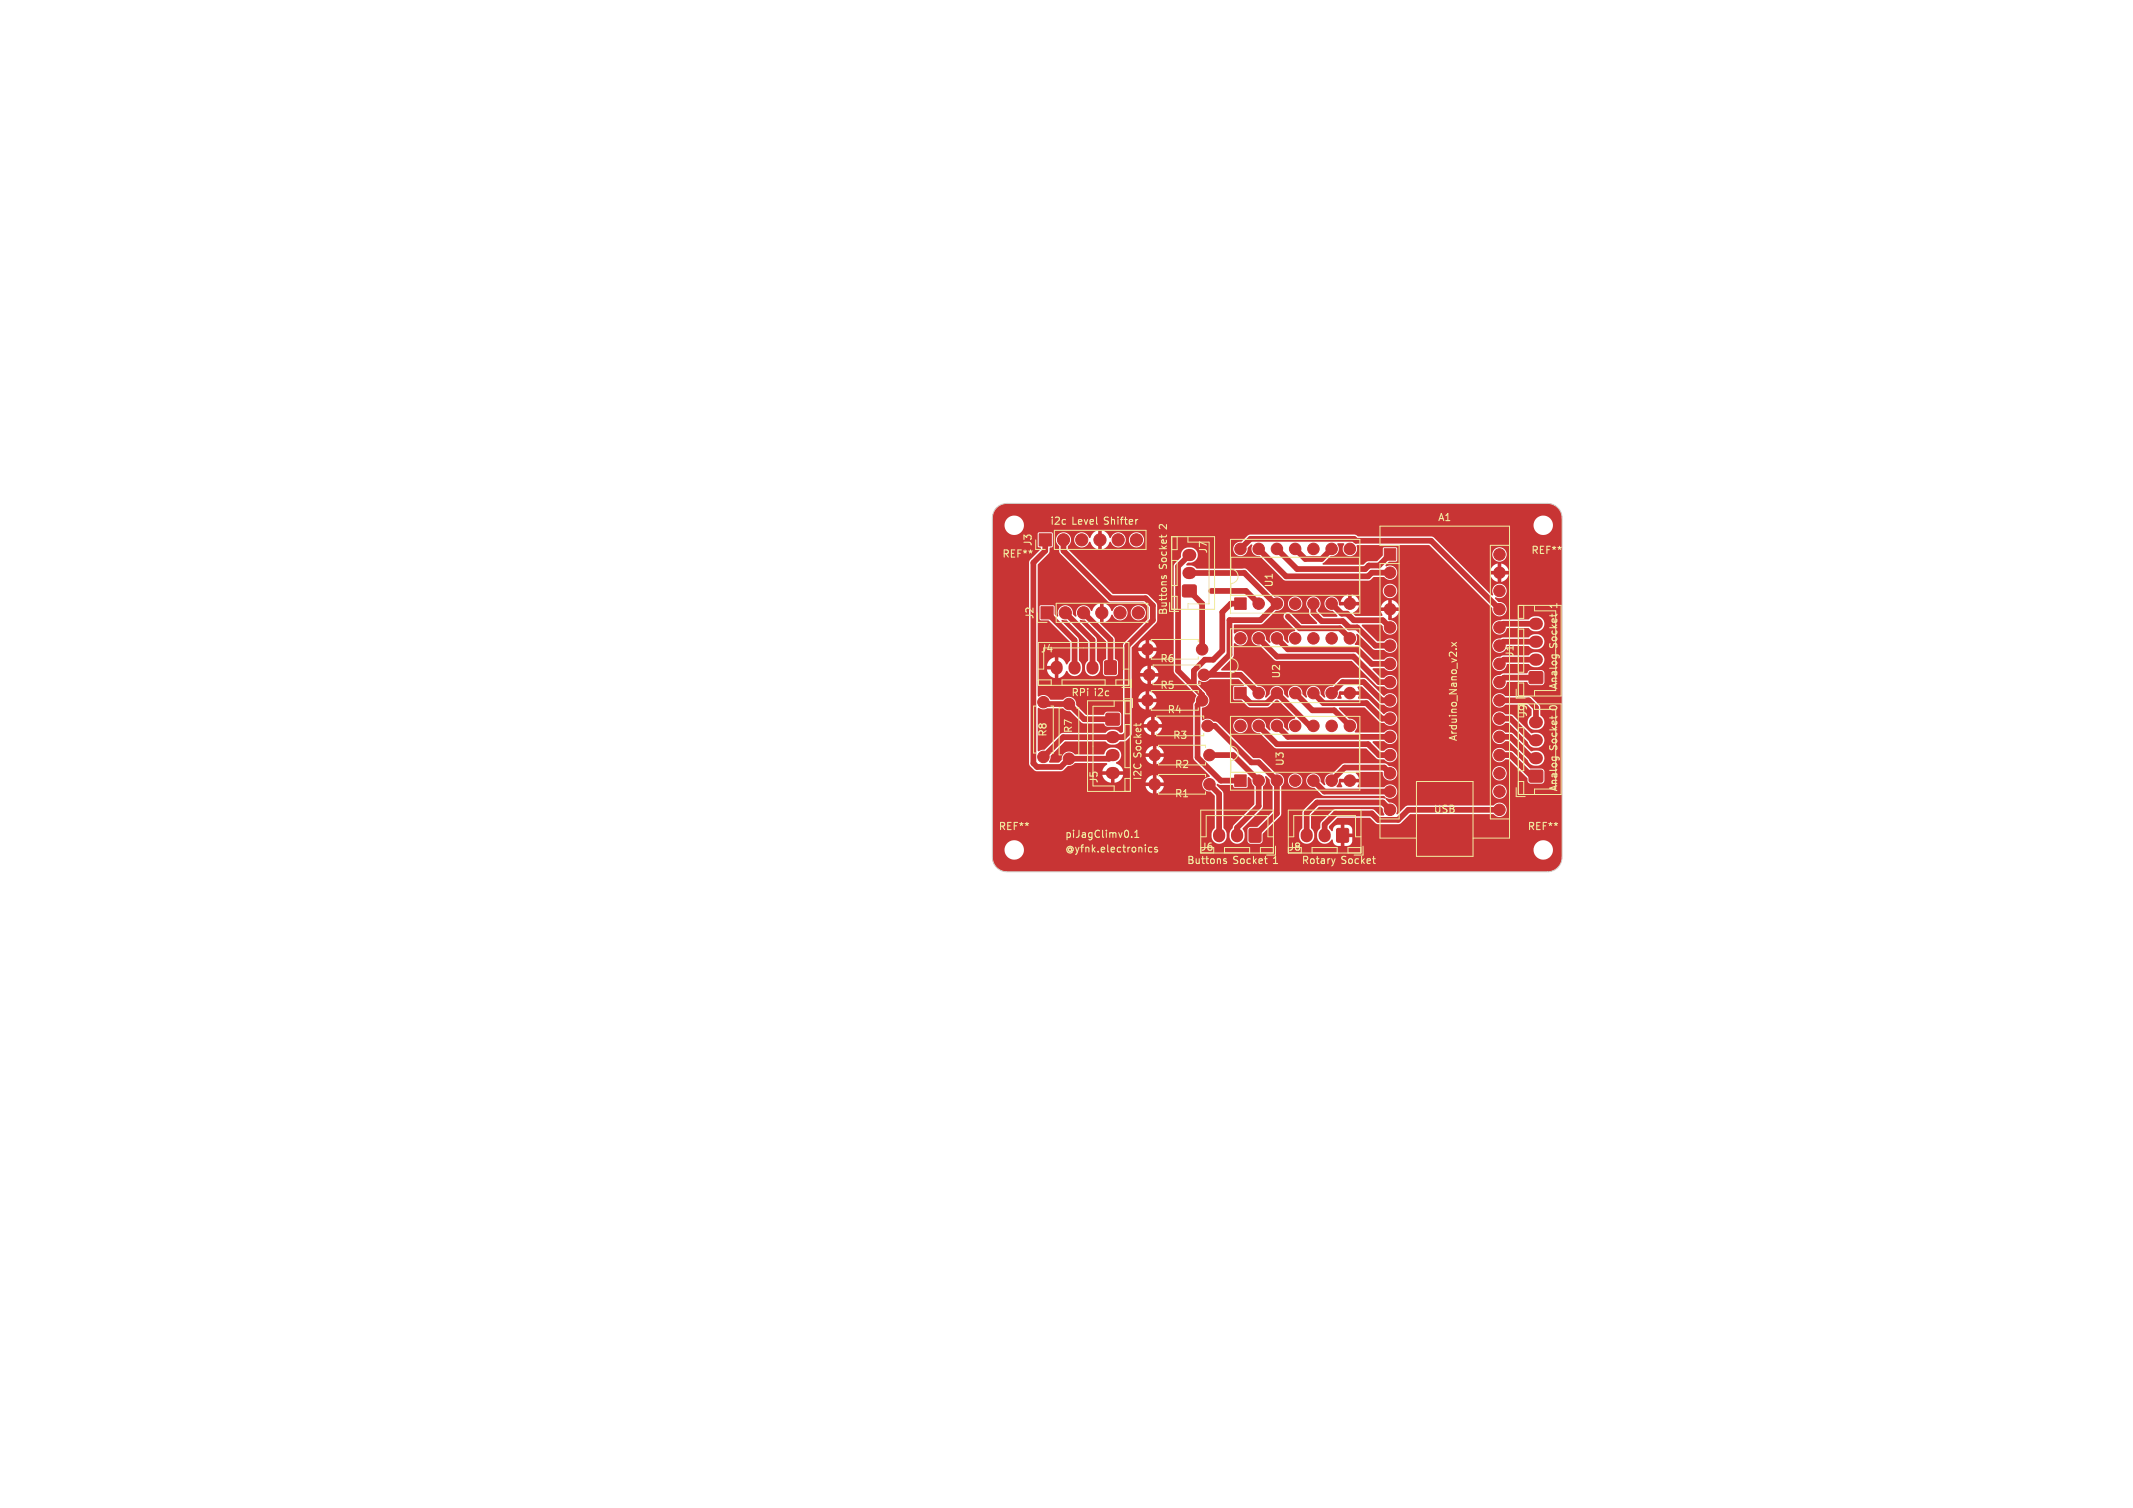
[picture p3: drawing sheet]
<svg xmlns="http://www.w3.org/2000/svg" width="297mm" height="210mm" viewBox="0 0 297 210" stroke-linecap="round" stroke-linejoin="round" font-family="sans-serif">
<g fill="#c83434" stroke="#c83434" stroke-width=".14">
<path d="M213 107.3l.1-.1 1.7 .1v.2v1.4h-.2h-1.6l-.1-.2z"/>
<path d="M213 93.6l.1-.1 1.7 .1v.2v1.3l-.2 .1-1.6-.1-.1-.1z"/>
<path d="M171.9 83.3h1.6v1.6h-1.6z"/>
<path d="M144.7 74.3h1.7v1.7h-1.7z"/>
<path d="M164.7 81.5l.2-.1 1.6 .1 .1 .2-.1 1.4h-.2h-1.6l-.1-.2z"/>
<path d="M154 99.4l.2-.1 1.6 .1 .1 .2-.1 1.3-.1 .1-1.7-.1v-.1z"/>
<path d="M171.9 95.7h1.6v1.6h-1.6z"/>
<path d="M192.7 76.4h1.6v1.6h-1.6z"/>
<path d="M153.8 92.1l.2-.1 1.4 .1 .1 .2-.1 1.6-.2 .1-1.4-.1v-.2z"/>
<path d="M144.9 84.5h1.7v1.7h-1.7z"/>
<path d="M171.9 107.9h1.6v1.6h-1.6z"/>
<path d="M186.2 115.4h.1h1.4l.1 .2-.1 1.6-.2 .1-1.3-.1-.1-.1z"/>
<path d="M174 115.4h.2h1.3l.1 .2-.1 1.6-.1 .1-1.4-.1-.1-.1z"/>
<circle cx="175.3" cy="84.1" r=".8"/>
<circle cx="177.8" cy="84.1" r=".8"/>
<circle cx="180.3" cy="84.1" r=".8"/>
<circle cx="182.9" cy="84.1" r=".8"/>
<circle cx="185.4" cy="84.1" r=".8"/>
<circle cx="188" cy="84.1" r=".8"/>
<circle cx="188" cy="76.4" r=".8"/>
<circle cx="185.4" cy="76.4" r=".8"/>
<circle cx="182.9" cy="76.4" r=".8"/>
<circle cx="180.3" cy="76.4" r=".8"/>
<circle cx="177.8" cy="76.4" r=".8"/>
<circle cx="175.3" cy="76.4" r=".8"/>
<circle cx="172.7" cy="76.4" r=".8"/>
<circle cx="168.1" cy="101.1" r=".8"/>
<circle cx="160.5" cy="101.1" r=".8"/>
<circle cx="148.1" cy="75.2" r=".85"/>
<circle cx="150.6" cy="75.2" r=".85"/>
<circle cx="153.2" cy="75.2" r=".85"/>
<circle cx="155.7" cy="75.2" r=".85"/>
<circle cx="158.2" cy="75.2" r=".85"/>
<circle cx="168.4" cy="105.2" r=".8"/>
<circle cx="160.8" cy="105.2" r=".8"/>
<circle cx="167.4" cy="97.5" r=".8"/>
<circle cx="159.8" cy="97.5" r=".8"/>
<circle cx="148.8" cy="98" r=".8"/>
<circle cx="148.8" cy="105.7" r=".8"/>
<circle cx="172.7" cy="88.9" r=".8"/>
<circle cx="175.3" cy="88.9" r=".8"/>
<circle cx="177.8" cy="88.9" r=".8"/>
<circle cx="180.3" cy="88.9" r=".8"/>
<circle cx="182.9" cy="88.9" r=".8"/>
<circle cx="185.4" cy="88.9" r=".8"/>
<circle cx="188" cy="88.9" r=".8"/>
<circle cx="188" cy="96.5" r=".8"/>
<circle cx="185.4" cy="96.5" r=".8"/>
<circle cx="182.9" cy="96.5" r=".8"/>
<circle cx="180.3" cy="96.5" r=".8"/>
<circle cx="177.8" cy="96.5" r=".8"/>
<circle cx="175.3" cy="96.5" r=".8"/>
<circle cx="193.5" cy="79.8" r=".8"/>
<circle cx="193.5" cy="82.3" r=".8"/>
<circle cx="193.5" cy="84.8" r=".8"/>
<circle cx="193.5" cy="87.4" r=".8"/>
<circle cx="193.5" cy="89.9" r=".8"/>
<circle cx="193.5" cy="92.5" r=".8"/>
<circle cx="193.5" cy="95" r=".8"/>
<circle cx="193.5" cy="97.5" r=".8"/>
<circle cx="193.5" cy="100.1" r=".8"/>
<circle cx="193.5" cy="102.6" r=".8"/>
<circle cx="193.5" cy="105.2" r=".8"/>
<circle cx="193.5" cy="107.7" r=".8"/>
<circle cx="193.5" cy="110.2" r=".8"/>
<circle cx="193.5" cy="112.8" r=".8"/>
<circle cx="208.8" cy="112.8" r=".8"/>
<circle cx="208.8" cy="110.2" r=".8"/>
<circle cx="208.8" cy="107.7" r=".8"/>
<circle cx="208.8" cy="105.2" r=".8"/>
<circle cx="208.8" cy="102.6" r=".8"/>
<circle cx="208.8" cy="100.1" r=".8"/>
<circle cx="208.8" cy="97.5" r=".8"/>
<circle cx="208.8" cy="95" r=".8"/>
<circle cx="208.8" cy="92.5" r=".8"/>
<circle cx="208.8" cy="89.9" r=".8"/>
<circle cx="208.8" cy="87.4" r=".8"/>
<circle cx="208.8" cy="84.8" r=".8"/>
<circle cx="208.8" cy="82.3" r=".8"/>
<circle cx="208.8" cy="79.8" r=".8"/>
<circle cx="208.8" cy="77.2" r=".8"/>
<circle cx="167.4" cy="90.4" r=".8"/>
<circle cx="159.8" cy="90.4" r=".8"/>
<circle cx="168.4" cy="109.2" r=".8"/>
<circle cx="160.8" cy="109.2" r=".8"/>
<circle cx="167.6" cy="94" r=".8"/>
<circle cx="160" cy="94" r=".8"/>
<circle cx="148.3" cy="85.3" r=".85"/>
<circle cx="150.9" cy="85.3" r=".85"/>
<circle cx="153.4" cy="85.3" r=".85"/>
<circle cx="156" cy="85.3" r=".85"/>
<circle cx="158.5" cy="85.3" r=".85"/>
<circle cx="175.3" cy="108.7" r=".8"/>
<circle cx="177.8" cy="108.7" r=".8"/>
<circle cx="180.3" cy="108.7" r=".8"/>
<circle cx="182.9" cy="108.7" r=".8"/>
<circle cx="185.4" cy="108.7" r=".8"/>
<circle cx="188" cy="108.7" r=".8"/>
<circle cx="188" cy="101.1" r=".8"/>
<circle cx="185.4" cy="101.1" r=".8"/>
<circle cx="182.9" cy="101.1" r=".8"/>
<circle cx="180.3" cy="101.1" r=".8"/>
<circle cx="177.8" cy="101.1" r=".8"/>
<circle cx="175.3" cy="101.1" r=".8"/>
<circle cx="172.7" cy="101.1" r=".8"/>
<circle cx="145.3" cy="97.8" r=".8"/>
<circle cx="145.3" cy="105.4" r=".8"/>
</g>
<g fill="none" stroke="#c83434" stroke-width="1.7">
<path d="M165.5 79.8h.2M165.5 77.3h.2M147.1 92.9v.2M149.6 92.9v.2M152.1 92.9v.2M213.7 91.9h.3M213.7 89.4h.3M213.7 86.9h.3M154.8 102.7h.3M154.8 105.2h.3M154.8 107.7h.3M169.8 116.2v.3"/>
<path d="M172.3 116.2v.3M181.9 116.2v.3M184.4 116.2v.3M213.7 105.6h.3M213.7 103.1h.3M213.7 100.6h.3"/>
</g>
<g fill="#ececec" stroke="#ececec" stroke-width=".14">
<circle cx="168.7" cy="82.3" r=".4"/>
<circle cx="173.2" cy="79.8" r=".4"/>
<circle cx="179.3" cy="85.9" r=".4"/>
</g>
<g fill="none" stroke="#c83434" stroke-width=".8">
<path d="M145.5 75.2v1.5l-1.6 1.7v27.9l.5 .5h3.3l1.1-1.1h5.6l.5-.5M148.1 75.2v1.5l6.6 6.6h4.8l1 1v2.1l-3.5 3.5v12.2l-.5 .6h-8.5l-2.7 2.7M165.6 79.8h7.7l4.2 4.3h.3l-2.3 2.3h-4.3v4.8l-2.8 2.8h4.3l2.6 2.5M165.6 77.3l-1.6 1.6v14.5l3.4 3.4v.7l-.7 .7v7.3l3.3 3.2h2.7M172.7 76.4l1.4-1.4h14.4l.3 .3h10.5l9.5 9.5M175.3 76.7v-.3l3.8 3.9h11.4l.5-.5h2.5M177.8 76.4l2.8 2.8h9.5l.5-.4h1.4l1.5-1.6M180.3 76.4l1.4 1.4h2.3l1.4-1.4M145.3 97.8l.2 .2h3.3l2.2 2.2h3.9M145.8 85.3l3.8 3.9v3.8M148.3 85.3l3.8 3.8v3.9M150.9 85.3l3.7 3.8v3.9"/>
<path d="M165.6 82.3l1.8 1.8v6.3M168.7 82.3h4.8l1.8 1.8M172.7 84.1h-1.3l-1.2 1.2v5.3l-1.3 1.3h-1.1l-1.6 1.5v2.2M172.7 96.5l1.4 1.4h2.3l1.4-1.4 4.6 4.6h.5M175.3 88.9l2.5 2.5h10.7l3.5 3.6h1.5M177.8 88.9l1.5 1.5h9.7l2 2.1h2.5M179.3 85.9l1.7 1.6h5.6l1.4 1.4M180.3 96.5l2.4 2.4h3.1l2.2 2.2M182.9 96.5l1.4 1.4h6l2.1 2.2h1.1M182.9 84.1v1.2l1.1 1.2h3l.9 .9h1.1l2.5 2.5h2M185.4 96.5l1.5-1.5h3l2.5 2.5h1.1M185.4 84.1l1.4 1.4h.8l.9 .9h4l1 1"/>
<path d="M208.8 97.5h4.1l1 1.1v2M213.9 94.4h-4.5l-.6 .6M213.9 91.9h-4.5l-.6 .6M213.9 89.4h-4.6l-.5 .5M213.9 86.9h-4.6l-.5 .5M168.1 101.1h1.1l5 5.1h1.1l2.5 2.5v4.6l-3 3M168.4 105.2h3.3l3.6 3.5v3.6l-3 3v1M168.4 109.2l1.4 1.4v5.7M175.3 101.1l2.5 2.5h12.7l1.5 1.6h1.5M177.8 101.1l1.5 1.5h14.2M182.9 108.7l1.5 1.5h9.1M193.5 107.7l-.8-.8h-5.5l-1.8 1.8"/>
<path d="M193.5 112.8l-1-1h-9.1l-1.5 1.4v3.1M208.8 105.2h1.5l2.9 2.9h.7M208.8 102.6h1.5l3 3h.6M208.8 100.1h1.5l3 3h.6M208.8 112.8h-12.7l-1.4 1.4h-2.8l-.9-.9h-5l-1.6 1.5v1.5"/>
</g>
<path d="M138.7 70.8l.7-.5 .8-.2h75.3l.8 .2 .7 .5 .3 .5 .2 .8v47.3l-.1 .5-.2 .5-.7 .7-.5 .2-.5 .1h-75.3l-.8-.2-.6-.3-.4-.6-.2-.7v-1.2h1.7a1.36 1.36 0 0 0 1.3 1.3 1.36 1.36 0 0 0 1.4-1.3h70.9v.2a1.36 1.36 0 0 0 2.2 .9 1.36 1.36 0 0 0-.2-2.3 1.36 1.36 0 0 0-2 1.2h-70.9v-.3a1.36 1.36 0 0 0-1-1 1.36 1.36 0 0 0-1.4 .4l-.2 .4-.1 .5h-1.7v-8.9h21.3l.3 .6 .3 .2 .4 .2h.5a1.22 1.22 0 0 0 1-1h-1v1h-.5v-1h-22.3v-1.6h15.3a1.29 1.29 0 0 0 1.2 1.1h7.4a1.24 1.24 0 0 0-1.1-1v1h-.5v-1.1l-.6 .3-.3 .4-.1 .4h-4.1l.7-.5 .3-.6h-1.2v1.1h-.5v-1.1h-16.5v-1.6h5.1l.1 .3 .6 .6 .4 .2h3.5l.8-.7a1.3 1.3 0 0 0 1-.4h4.4l.1 .1-.4 .4-.3 .6h2.9a1.46 1.46 0 0 0-1-1.1v-.1a1.18 1.18 0 0 0 .7-.8h3.4l.3 .6 .3 .3 .4 .1h.5a1.22 1.22 0 0 0 1-1h-1v1h-.5v-1h-4.4v-.5h5.9a1.22 1.22 0 0 0-1-1v1h-.5v-1l-.6 .3-.3 .3-.1 .4h-3.4a1.04 1.04 0 0 0-1-.8h-.5l-.4 .2-.5 .8h-4l-.5-.4h-.6l-.3 .1-.3 .3-.2 .7-.4 .4-1.3-.1 .2-.9 2-1.9h5.6a1.38 1.38 0 0 0 2.1 0l.8-.1 .6-.6 .2-.3v-1h1.7a1.24 1.24 0 0 0 1 1.1h.5a1.24 1.24 0 0 0 1-1.1h-1v1.1h-.5v-1.1h-2.7v-.5h4.2a1.24 1.24 0 0 0-1-1v1h-.5v-1l-.4 .2-.4 .2-.2 .6h-1.7v-3h.9a1.24 1.24 0 0 0 1 1h.5a1.24 1.24 0 0 0 1-1h-1v1h-.5v-1h-1.9v-.5h3.4a1.24 1.24 0 0 0-1-1v1h-.5v-1l-.4 .1-.3 .3-.3 .6h-.9v-3.1h1.1a1.24 1.24 0 0 0 1.1 1l.5 .1a1.24 1.24 0 0 0 1-1.1h-1v1h-.5v-1h-2.2v-.5h3.7l-.1-.3h2.2l.2 .4 3 3-.5 1.4 .1 7.4 .1 .3 2.2 2.2-.1 .1-.6 .2-.2 .3-.2 .3v.4a1.08 1.08 0 0 0 1.2 .9l.6 .6v4.4l-.4 .5-.1 .4a1.1 1.1 0 0 0 1.2 1.3 1.1 1.1 0 0 0 .9-1.5l-.4-.7-.1-4.9-.9-1v-.2h.1l.5 .1h1.6l.3 .4h1.7l.1-.2v-1.2l.2-.1 .4 .4v.5l.4 .5v2.4l-2.9 2.8-.2 .5-.3 .5-.1 .4a1.1 1.1 0 0 0 1.2 1.3 1.1 1.1 0 0 0 .9-1.5l-.3-.6v-.1l2.7-2.6 .1-.3 .1-2.9a1.17 1.17 0 0 0 .3-1.4h.1l.5 .4 .1 .6 .3 .5v3.4l-2.1 2.1-1 .1-.3 .1-.1 .3v1.7l.4 .2h1.5l.2-.4v-.6h5.1a1.07 1.07 0 0 0 1.2 1 1.07 1.07 0 0 0 .9-1.3l-.1-.4-.4-.5v-1.8l1.1-1.1h8.6l.3 .2 .1 .4 .2 .4-.2 .2h-.4l-.8-.7-.4-.2h-5.2l-.3 .2-1.6 1.6-.1 .8-.2 .3-.2 .6a1.11 1.11 0 0 0 .7 1.3 1.11 1.11 0 0 0 1.4-.6l.1 .1a.78 .78 0 0 0 .7 .8l1.6-.1 .2-.2 .2-.4v-.5h-1.1v1.2h-.5v-1.7h1.6v-.6l-.2-.4-.2-.2h-.7v1.2h-.5v-1.2h-.4a.87 .87 0 0 0-.8 .8h-.1l-.3-.4v-.2l1.2-1.2h4.4l1 .9h3l.4-.2 1.3-1.2h11.6a1 1 0 0 0 1.5 .1 1 1 0 0 0-.1-1.5 1 1 0 0 0-1.5 .2h-11.8l-.4 .1-1.1 1.1h-.2a1.11 1.11 0 0 0-1-1.7l-.4-.3a.13 .13 0 0 1 0-.2 .13 .13 0 0 1 .2 0 1.01 1.01 0 0 0 1.4-1h13.2a1 1 0 0 0 1.4 .9 1 1 0 0 0 .2-1.7 1 1 0 0 0-1.6 .6v.2h-13.2l-.1-.2a1.01 1.01 0 0 0-1-.8l-.3 .1-.5 .3h-3.6l-.1-.1 .2-.5h-2.5l.2 .5-.1 .1h-.6l-.1-.1 .2-.4 .1-.5 .2-.2 2.6 .1-.1-.4-.3-.4v-.2h3.6l.1 .1 .1 .3a1.01 1.01 0 0 0 1 .8 1.01 1.01 0 0 0 1-1h13.2a1.01 1.01 0 0 0 1.4 .9 1.01 1.01 0 0 0 .2-1.7 1.01 1.01 0 0 0-1.6 .6v.2h-13.2l-.1-.2a1.11 1.11 0 0 0-1.1-.8l-.3-.3-.4-.1h-5.6l-.3 .2-1.2 1.2-.6 .1-.3 .2-.3 .5 .1 .8h-.2l-.4-.5a1.01 1.01 0 0 0-.8-1.1 1.01 1.01 0 0 0-1.2 .8v.2a1.07 1.07 0 0 0 1.2 1l1.1 1.1h8.5l.2 .3-.1 .1h-9.6l-.2 .1-1.6 1.6-.1 .3v2.1l-.3 .5-.1 .7h-5.1v-.4l2.5-2.5 .1-.3v-3.7l.3-.5 .1-.4h.5l.1 .2a1 1 0 0 0 1.5 .6 1 1 0 0 0-.1-1.7 1 1 0 0 0-1.5 .9h-.5v-.2a1.11 1.11 0 0 0-1.2-.8l-2-2.1-1.1-.1-4.5-4.4h1.7v.2a1 1 0 0 0 1.6 .6 1 1 0 0 0-.1-1.7 1 1 0 0 0-1.5 .9h-1.7l-.5-.5-.5-.1-.7-.4h-.3l-.6 .2-.1-.1 .1-1.6a1.09 1.09 0 0 0 .9-.8 1.09 1.09 0 0 0-.3-1.2l-1.1-1.2v-.6h.2a1.09 1.09 0 0 0 1.4-.2h4l.7 .8-.1 .1-1.3 .1-.1 1.8 .2 .1h1l1.1 1h2.6l1-.9h.4l2.3 2.3v.2l-.5 .2-.4 .4-.1 .4 .1 .6h-.1l-.5-.5a1.01 1.01 0 0 0-.8-1.1 1.01 1.01 0 0 0-1.2 .8l.1 .7-.1 .1-.5-.5a1.01 1.01 0 0 0-.9-1.1 1.01 1.01 0 0 0-1.1 .8v.2a1.07 1.07 0 0 0 1.1 1l2 2 .2 .1h12.6l1.5 1.5 1 .1a1.05 1.05 0 0 0 1.1 .3 1.05 1.05 0 0 0 .8-.9h13.2a1.03 1.03 0 0 0 .7 .9 1.03 1.03 0 0 0 1.1-.3h.5l2.6 2.5v.6l.2 .2h1.8l.3-.2v-1.5l-.1-.2-.3-.2h-1.6l-2.4-2.4-1-.1-.6-.3h-.4l-.4 .1-.3 .5-.1 .4h-13.2a1.01 1.01 0 0 0-1.6-.9l-.3 .2h-.4l-1.2-1.1 .1-.2h1.5a1.05 1.05 0 0 0 1.1 .4 1.05 1.05 0 0 0 .8-1h13.2a1.03 1.03 0 0 0 .7 1 1.03 1.03 0 0 0 1.1-.4l.5 .1 2.7 2.7a1.19 1.19 0 0 0 1.4 .6 1.19 1.19 0 0 0 .8-1.2 1.04 1.04 0 0 0-1-.9l-.8 .1-2.6-2.5-1-.1-.6-.4h-.4l-.4 .2-.3 .4-.1 .4h-13.2l-.1-.2a1.01 1.01 0 0 0-1.7-.5l-.1 .1h-3.9l-.2-.1a1.08 1.08 0 0 0 .3-1.2 1.08 1.08 0 0 0-1.1-.6l-1.4-1.4v-.1l3.6-.1 2 2 .3 .2h.4a1.05 1.05 0 0 0 1.1 .3 1.05 1.05 0 0 0 .8-.9h13.2a1.03 1.03 0 0 0 .7 .9 1.03 1.03 0 0 0 1.1-.3h.5l2.6 2.6a1.19 1.19 0 0 0 1.4 .8 1.19 1.19 0 0 0 .9-1.2 1.04 1.04 0 0 0-1-.9l-.8 .1-2.6-2.5-1-.1-.6-.4h-.4l-.4 .1-.3 .5-.1 .4h-13.2l-.1-.2a1.01 1.01 0 0 0-1.7-.5h-.2l-2-2-1.4-.1-.1-.1 .1-.4h-2.5l.1 .4v.1h-.5l-.1-.1 .2-.5v-.3l.2-.2 2.6 .1-.2-.6 .6-.1 2.4 2.4 .3 .1h.4a1.05 1.05 0 0 0 1.1 .4 1.05 1.05 0 0 0 .8-1h13.2a1.03 1.03 0 0 0 .7 1 1.03 1.03 0 0 0 1.1-.4l3 .1 .7 .7-.1 .7-.3 .4-.2 .4a1.06 1.06 0 0 0 1 1.2 1.11 1.11 0 0 0 1.3-.7 1.11 1.11 0 0 0-.5-1.3l-.1-1.4-1.1-1.1-.4-.2h-3.3l-.4-.3-.6-.1-.4 .2-.2 .3-.2 .5h-13.2l-.1-.2a1.01 1.01 0 0 0-1-.8l-.3 .1-.5 .3h-.1l-2.3-2.3-.3-.2h-3.1l-.4 .2-.9 .9-.6 .1-.3 .2-.3 .5 .1 .7v.2l-.6-.5a1.01 1.01 0 0 0-.5-1 1.01 1.01 0 0 0-1.1 0l-.3 .3-.1 .3 .1 .8h-.2l-.5-.4a1.01 1.01 0 0 0-.4-1 1.01 1.01 0 0 0-1.1 0l-.3 .3-.1 .3v.8h-.1l-.5-.4a1.01 1.01 0 0 0-.5-1 1.01 1.01 0 0 0-1.1 0l-.3 .4-.1 .6-.5 .5-.2-.2a1.07 1.07 0 0 0-1-1.5l-2.1-2-2.9-.2v-.1l1.6-1.7 .1-1.8 .2-.1a1.02 1.02 0 0 0 1.1 .2 1.02 1.02 0 0 0 .6-.9h.6a1.07 1.07 0 0 0 1.1 1l2 2 .2 .1h10.6l3.4 3.4 .3 .2h.8a1.05 1.05 0 0 0 1.1 .3 1.05 1.05 0 0 0 .8-.9h13.2a1.03 1.03 0 0 0 1 1 1.03 1.03 0 0 0 1-1h2.8l.2 .3 .3 .1h1.6l.2-.1 .1-.2v-1.4l-.1-.3-.2-.1h-1.6l-.3 .1-.2 .4h-3.3l-.4 .2-.5 .1-.3 .2-.2 .3-.1 .4h-13.2l-.1-.2a1.01 1.01 0 0 0-1-.8l-.3 .1-.5 .3h-.4l-1.2-1.2 .1-.1h1.5a1.04 1.04 0 0 0 1.1 .3 1.04 1.04 0 0 0 .8-.9h13.2a1.03 1.03 0 0 0 1 1 1.03 1.03 0 0 0 1-1h3a1.26 1.26 0 0 0 1.3 .4 1.26 1.26 0 0 0 .9-1 1.04 1.04 0 0 0-1-1.1l-.7 .1-.5 .4h-3.6l-1 .3-.3 .5-.1 .4h-13.2a1.04 1.04 0 0 0-.8-1 1.04 1.04 0 0 0-1.1 .4l-1.4-.1-1.9-1.8-.3-.2h-.4l-.1-.1a1.2 1.2 0 0 0 .3-1.4h.1l2.2 2.1 1.5 .1a1.05 1.05 0 0 0 1.1 .4 1.05 1.05 0 0 0 .8-1h13.2a1.03 1.03 0 0 0 1 1 1.03 1.03 0 0 0 1-.9h3a1.26 1.26 0 0 0 1.3 .4 1.26 1.26 0 0 0 .9-1 1.04 1.04 0 0 0-1-1.1l-.7 .1-.5 .4h-3.5l-.7 .1-.4 .2-.2 .3-.2 .5h-13.2l-.1-.2a1.01 1.01 0 0 0-1-.8l-.3 .1-.5 .3h-.9l-2.2-2.2 .1-.1h2.5l.3 .2 .1 .4a1.01 1.01 0 0 0 1 .8 1.01 1.01 0 0 0 1-1h13.2a1.03 1.03 0 0 0 1 1 1.03 1.03 0 0 0 1-.9h3a1.26 1.26 0 0 0 1.3 .4 1.26 1.26 0 0 0 .9-1 1.06 1.06 0 0 0-1-1.1l-.7 .1-.5 .4h-3.5l-.7 .1-.4 .1-.2 .3-.2 .6h-13.2l-.1-.2a1.11 1.11 0 0 0-1.1-.9l-.1-.2h.5a1.24 1.24 0 0 0 1-1h-1v1h-.5v-1h-1l.2 .5-.1 .2h-3.6l-.4-.4 .6-.5 .2-.3h5.6a1.22 1.22 0 0 0-1-1v1h-.5v-1l-.4 .1-.3 .3-.3 .6h-3.1v-.3h-2.6l-.2-.1v-.4h2.8a1.22 1.22 0 0 0-1-1v1h-.5v-1l-.6 .3-.3 .3-.1 .4h-.3a1 1 0 0 0-1-.7h-.4l-.3 .3-.2 .3-.1 .4a1.07 1.07 0 0 0 1.2 1l.6 .6v.2h-1.9l-.8-.8v-.2a1.01 1.01 0 0 0 .2-1.4 1.01 1.01 0 0 0-1.4-.3 1.01 1.01 0 0 0-.3 1.4l.3 .3 .1 .7 1 1.1v.1l-2.2 .1-1.6-1.6-.3-.1-.3 .1-.3 .4 .1 .5 1.5 1.6v.1l-.5 .2-.4 .4-.1 .4 .1 .6h-.1l-.5-.5a1.01 1.01 0 0 0-.7-1.1 1.01 1.01 0 0 0-1.2 .6l-.1 .6a.22 .22 0 0 1 .1 .2 .22 .22 0 0 1-.2 .2l-.4-.5a1.01 1.01 0 0 0-.8-1.1 1.01 1.01 0 0 0-1.2 .6v.4h-.6v-.2a1.01 1.01 0 0 0-1.7-.5h-.1l-.1-.1 .1-1.1 3.8-.1 .2-.1 1.7-1.7a1.1 1.1 0 0 0 1.2-1h.5a1 1 0 0 0 1.5 .9 1 1 0 0 0 .1-1.7 1 1 0 0 0-1.5 .6l-.1 .2h-.5v-.2a1.01 1.01 0 0 0-1-.8h-.4l-.8-.8h15.9a1.01 1.01 0 0 0 1.5 .9 1.01 1.01 0 0 0 .2-1.7 1.01 1.01 0 0 0-1.6 .6l-.1 .2h-15.9l-2.9-3-.3-.1h-6.7l-.6-.4-.9-.1v-.1l.2-.2a1.09 1.09 0 0 0 1.3-.6 1.09 1.09 0 0 0-.3-1.4h5.3a1.03 1.03 0 0 0 1.1 1 1.03 1.03 0 0 0 1-1.1l.5-.5 .1 .1-.1 .5a1.07 1.07 0 0 0 1.1 1.1l3.3 3.2 .2 .1 11.6 .1 .3-.1 .5-.4h1.4a1.03 1.03 0 0 0 1.4 .2 1.03 1.03 0 0 0 .3-1.4 1.03 1.03 0 0 0-1.4-.3l-.1-.1v-.1l.5-.5h1l.1-.1v-1.7l-.1-.2h-1.7l-.2 .2v1l-.7 .7-1.4 .1-.6 .4h-5.6a.29 .29 0 0 1 .3-.4l.7-.7a1.09 1.09 0 0 0 1.1-.6 1.09 1.09 0 0 0-.1-1.2l.1-.1 .9 .1-.2 .5v.4a1.03 1.03 0 0 0 1.3 .8 1.03 1.03 0 0 0 .6-1.4l10.1-.1 8.8 8.8v.3a1.01 1.01 0 0 0 1.2 .8 1.01 1.01 0 0 0 .8-1.2 1.01 1.01 0 0 0-1.2-.8l-.4-.4v-.2a1.05 1.05 0 0 0 1.3-.2 1.05 1.05 0 0 0 .1-1.3l-.3-.2-.3-.2h-.4l-.4 .2-.3 .4-.1 .4 .1 .5-.1 .1-3-2.9h2.7l.3 .6 .3 .3 .4 .1h.5a1.22 1.22 0 0 0 1.1-1h-1.1v1h-.5v-1h-3.7l-.5-.5h5.8a1.24 1.24 0 0 0-1.1-1v1h-.5v-1l-.4 .1-.3 .3-.3 .6h-3.2l-2.3-2.3h5.8v.2a1 1 0 0 0 1.6 .6 1 1 0 0 0-.2-1.7 1 1 0 0 0-1.4 .9h-5.8l-2.3-2.3-.3-.2h-10.3l-.6-.3h-14.4l-.4 .2-.8 .8-.6 .1-.3 .2-.2 .4-.1 .3h-5.3l-.6-.2-.7 .1-.5 .4-.2 .4 .1 .5-.9 .8-.2 .5v14.5h-2.2l-.3-.4-.6-.3v1h-.5v-1a1.24 1.24 0 0 0-1.1 1h-1.1v-3h.9l.3 .6 .3 .3 .4 .1h.5a1.22 1.22 0 0 0 1-1h-1v1h-.5v-1h-1.9v-.5h3.4a1.22 1.22 0 0 0-1-1v1h-.5v-1.1l-.4 .2-.3 .3-.3 .6h-.9l3.5-3.5v-.3v-2.1v-.3l-1.2-1.1-.2-.2h-4.8l-6.2-6.2v-.4l.4-.5v-.4h.5a1.09 1.09 0 0 0 .9 1 1.09 1.09 0 0 0 1.2-.8l.1 .1a1.34 1.34 0 0 0 1.1 1h.5a1.57 1.57 0 0 0 1.2-1.1l.1 .1a1.06 1.06 0 0 0 1.1 .7 1.06 1.06 0 0 0 1-1h.4a1.05 1.05 0 0 0 1.5 .9 1.05 1.05 0 0 0 .2-1.8 1.05 1.05 0 0 0-1.7 .7v.2h-.4l-.1-.2a1.06 1.06 0 0 0-1-.9 1.06 1.06 0 0 0-1 .8h-.1a1.53 1.53 0 0 0-1.2-1v2.6h-.5v-2.6a1.57 1.57 0 0 0-1.1 1h-.1a1.08 1.08 0 0 0-1.5-.7l-.5 .4-.1 .6h-.5v-.2a1.06 1.06 0 0 0-1.1-.9 1.06 1.06 0 0 0-1 1.1l.1 .4 .4 .5v.8l.2 .2 6.7 6.7 .3 .1h4.5l.7 .7v1.5l-3.4 3.4-.1 .3-.1 12.1a.41 .41 0 0 1-.6-.1l-.4-.2h-.5l-.4 .1-.5 .4h-6l-.3 .1-2.1 2.2-.9 .2-.1-.1v-5.8a.25 .25 0 0 1 .4 0l.4 .1 .5-.2 2.2 .1 .5 .3 .5 .1 1.5 1.5 .3 .1 2.8 .1 .3 .3 .3 .1h1.5l.4-.2v-1.5l-.2-.3-1.8-.1-.2 .1-.3 .4h-2.3l-1.4-1.4a1.05 1.05 0 0 0-1.4-1.1l-.5 .3h-1.7l-.5-.4-.3-.2h-.4l-.5 .2h-.1v-3.8h1.3v.1a1.31 1.31 0 0 0 1.1 1.1v-1.2h-2.4v-.5h2.4v-1.2a1.33 1.33 0 0 0-1.1 1.2h-1.3v-6.5h.2l.2 .2h1.1l3 3v2.5l-.3 .6a.13 .13 0 0 1-.2 0 .13 .13 0 0 1-.1-.1l-.4-.6-.6-.3v2.9a1.46 1.46 0 0 0 1.1-1l.1 .1a1.1 1.1 0 0 0 1.4 .6 1.1 1.1 0 0 0 .7-1.4l-.5-.8v-2.7v-.3l-2.4-2.4 .1-.2 .7 .1 2.9 3v2.5l-.3 .6-.1 .7a1.07 1.07 0 0 0 1.2 1 1.07 1.07 0 0 0 .9-1.4l-.1-.3-.4-.6v-2.8v-.3l-2.4-2.4 .1-.1 .7 .1 2.9 2.9v2.4l-.3 .2-.1 .3v1.6l.1 .2 .2 .2h1.4l.2-.2 .2-.2v-1.6l-.2-.3-.3-.2v-2.8l-.1-.2-1.9-1.9v-.1h.5a1.47 1.47 0 0 0 1.1-1.1h.1a1.06 1.06 0 0 0 1.2 .8 1.06 1.06 0 0 0 .9-1.1l.4 .1a1.05 1.05 0 0 0 1.6 .9 1.05 1.05 0 0 0 .1-1.8 1.05 1.05 0 0 0-1.6 .6l-.1 .2h-.4v-.2a1.06 1.06 0 0 0-1.8-.5l-.3 .5h-.1a1.34 1.34 0 0 0-1.1-1.1v2.7h-.5v-2.7a1.57 1.57 0 0 0-1.2 1.1h-.1a1.08 1.08 0 0 0-1-.8l-.4 .1-.5 .4-.2 .3 .1 .7h-.2l-.3-.2a1.08 1.08 0 0 0-.6-1.2 1.08 1.08 0 0 0-1.3 .4l-.2 .3 .1 .7-.2 .1-.3-.4-.1-1.2h-1.9l-.2 .2v1.7h-.2v-7.6l1.5-1.5 .1-.2 .1-.6 .3-.1 .1-.1-.1-1.9-1.9-.1-.1 .2v1.8l.1 .1 .3 .1v.2l-1.4 1.4-.2 .5v27.9h-5.1v-33.1h1.7v.2a1.36 1.36 0 0 0 1.4 1.1 1.36 1.36 0 0 0 1.3-1.3h70.9v.2a1.36 1.36 0 0 0 2.2 .8 1.36 1.36 0 0 0-.2-2.3 1.36 1.36 0 0 0-2 1.3h-70.9v-.3a1.36 1.36 0 0 0-1.5-1.1 1.36 1.36 0 0 0-1.2 1.4h-1.7l.1-1.6z" fill="#c83434"/>
<path d="M202.1 89.5l.7 .5M202.8 89.5l-.7 .5M157.6 116.5v.1M158 116.6h.6M158 115.9l.3-.3v1M160.4 118h-.3l-.2 .2 .1 .4h.4M161.1 118h-.2l-.1 .1v.2l.3 .1v.2h-.3" fill="none" stroke="#f2eda1" stroke-width=".15"/>
<g fill="none" stroke="#f2eda1" stroke-width=".14">
<path d="M144.2 76.5h1.3M146.8 73.9h12.8v2.6h-12.8zM163.1 74.7h6v10.2h-6zM163.2 78h.7v3.5h-.7M163.9 74.7v1.8h-.7M165.4 74.7v.8h3v8.6h-3v.7M171.3 75.1h18v10.3h-18zM171.4 77.6h17.9v5.3h-17.9v-1.6a1 1 0 0 0 1-1 1 1 0 0 0-1-1zM194.8 78.5h-2.7v38.2h5.1M210.2 75.9h-2.7v38.1h2.7M144.2 98.3h-.3v6.6h.3M144.5 86.7h1.3"/>
<path d="M144.6 89.5h12.6v5.9h-12.6zM144.6 94.7h1.8v.7h-1.8M144.6 93.2h.7v-3h11.1v3h.8M146.3 98.3h.4v6.6h-.4M147.1 84h12.7v2.7h-12.7zM147.8 98.6h-.3v6.5h.3M147.9 94.7h6v.7h-6zM149.9 98.6h.3v6.5h-.3M151.4 97.6h6v12.6h-6zM155.1 97.6v.8h-2.9v11.1h2.9v.7M156.4 97.3h1.3v1.3M156.6 97.6v1.8h.8v-1.8"/>
<path d="M157.2 94.7h-1.8v.7h1.8M157.5 94.5v1.2h-1.3M160.3 96.5v-.3h6.5v.3M160.3 98.6v.3h6.5v-.3M160.3 89.4v-.3h6.5v.3M160.3 91.5v.3h6.5v-.3M160.6 95v.4h6.5v-.4M160.6 92.9v-.3h6.5v.3M162.9 85.1h1.2M163.2 83h.7v1.8h-.7M171.3 87.6h18v10.2h-18zM171.3 99.8h18v10.2h-18z"/>
<path d="M171.4 90.1h17.9v5.3h-17.9v-1.7a1 1 0 0 0 1-1 1 1 0 0 0-1-1zM211.1 96v1.2h1.3M211.4 84.3h6v12.6h-6zM211.4 98h6v12.6h-6zM211.4 87.6h.8v6h-.8M211.4 95.1h.8v1.8M212.2 84.3v1.8h-.8M213.7 84.3v.8h2.9v11.1h-2.9v.7M213.7 98v.8h2.9v11.1h-2.9v.7M156.6 100.9h.8v6h-.8zM156.6 110.2v-1.8h.8v1.8M161.1 102.1v.4h6.5v-.4"/>
<path d="M161.1 100.1v-.4h6.5v.4M161.3 106.2v.3h6.6v-.3M161.3 104.1v-.3h6.6v.3M161.3 108.2v-.4h6.6v.4M161.3 110.3v.3h6.6v-.3M167.2 112.8h10.1v6h-10.1zM167.2 116.5h.8v-2.9h8.6v2.9h.7M170.5 118h3.5v.8h-3.5zM171.4 102.3h17.9v5.3h-17.9v-1.7a1 1 0 0 0 1-1 1 1 0 0 0-1-1zM175.5 118h1.8v.8h-1.8zM177.6 117.8v1.3h-1.2M179.4 112.8h10.1v6h-10.1z"/>
<path d="M179.4 116.5h.7v-2.9h8.6v2.9h.8M182.7 118h3.5v.8h-3.5zM189.5 118h-1.8v.8h1.8M189.8 117.8v1.3M192.1 114h2.7v-38.1h-2.7v-2.6h18.1v43.4h-5.1M197.2 108.8h7.9v10.5h-7.9zM211.1 109.7v1.2h1.3M211.4 101.3h.8v6h-.8M211.4 108.8h.8v1.8"/>
</g>
<path d="M138.7 70.8l.7-.5 .8-.2h75.3a2.03 2.03 0 0 1 2 2v47.3a2.03 2.03 0 0 1-2 2h-75.3a2.03 2.03 0 0 1-2-2v-47.3l.1-.5z" fill="none" stroke="#d0d2cd" stroke-width=".14"/>
<g font-size="1.4" fill="#f2eda1">
<text x="139.5" y="77.9">REF**</text>
<text x="143.9" y="76.1" transform="rotate(-90 143.9 76.1)">J3</text>
<text x="146.2" y="73.3">i2c</text>
<text x="149.2" y="73.3">Level</text>
<text x="153.8" y="73.3">Shifter</text>
<text x="162.7" y="73.6" transform="rotate(-90 162.7 73.6)">2</text>
<text x="168.3" y="77.1" transform="rotate(-90 168.3 77.1)">J7</text>
<text x="200.2" y="72.8">A1</text>
<text x="213.2" y="77.4">REF**</text>
<text x="162.7" y="79.3" transform="rotate(-90 162.7 79.3)">Socket</text>
<text x="177.5" y="81.9" transform="rotate(-90 177.5 81.9)">U1</text>
<text x="144.2" y="86.3" transform="rotate(-90 144.2 86.3)">J2</text>
<text x="162.7" y="85.7" transform="rotate(-90 162.7 85.7)">Buttons</text>
<text x="217.1" y="84.6" transform="rotate(-90 217.1 84.6)">1</text>
<text x="144.9" y="91.1">J4</text>
<text x="161.5" y="92.5">R6</text>
<text x="178.5" y="94.6" transform="rotate(-90 178.5 94.6)">U2</text>
<text x="211" y="91.6" transform="rotate(-90 211 91.6)">J1</text>
<text x="217.1" y="90.3" transform="rotate(-90 217.1 90.3)">Socket</text>
<text x="149.1" y="97.2">RPi i2c</text>
<text x="161.5" y="96.2">R5</text>
<text x="162.5" y="99.6">R4</text>
<text x="212.9" y="99.9" transform="rotate(-90 212.9 99.9)">J9</text>
<text x="217.1" y="98.8" transform="rotate(-90 217.1 98.8)">0</text>
<text x="217.1" y="96.1" transform="rotate(-90 217.1 96.1)">Analog</text>
<text x="146" y="102.7" transform="rotate(-90 146 102.7)">R8</text>
<text x="149.5" y="102.2" transform="rotate(-90 149.5 102.2)">R7</text>
<text x="159.2" y="105.5" transform="rotate(-90 159.2 105.5)">Socket</text>
<text x="163.3" y="103.1">R3</text>
<text x="163.5" y="107.2">R2</text>
<text x="179" y="106.8" transform="rotate(-90 179 106.8)">U3</text>
<text x="203.1" y="103.3" transform="rotate(-90 203.1 103.3)">Arduino_Nano_v2.x</text>
<text x="217.1" y="104.5" transform="rotate(-90 217.1 104.5)">Socket</text>
<text x="153.1" y="109.1" transform="rotate(-90 153.1 109.1)">J5</text>
<text x="159.2" y="108.7" transform="rotate(-90 159.2 108.7)">I2C</text>
<text x="163.5" y="111.3">R1</text>
<text x="199.6" y="113.5">USB</text>
<text x="217.1" y="110.3" transform="rotate(-90 217.1 110.3)">Analog</text>
<text x="139" y="115.9">REF**</text>
<text x="148.3" y="118.9">@yfnk.electronics</text>
<text x="148.3" y="116.8">piJagClimv0.1</text>
<text x="167.2" y="118.7">J6</text>
<text x="179.3" y="118.7">J8</text>
<text x="212.7" y="115.9">REF**</text>
<text x="165.2" y="120.6">Buttons</text>
<text x="171.7" y="120.6">Socket</text>
<text x="177.4" y="120.6">1</text>
<text x="181.2" y="120.6">Rotary</text>
<text x="186.7" y="120.6">Socket</text>
</g>
</svg>
